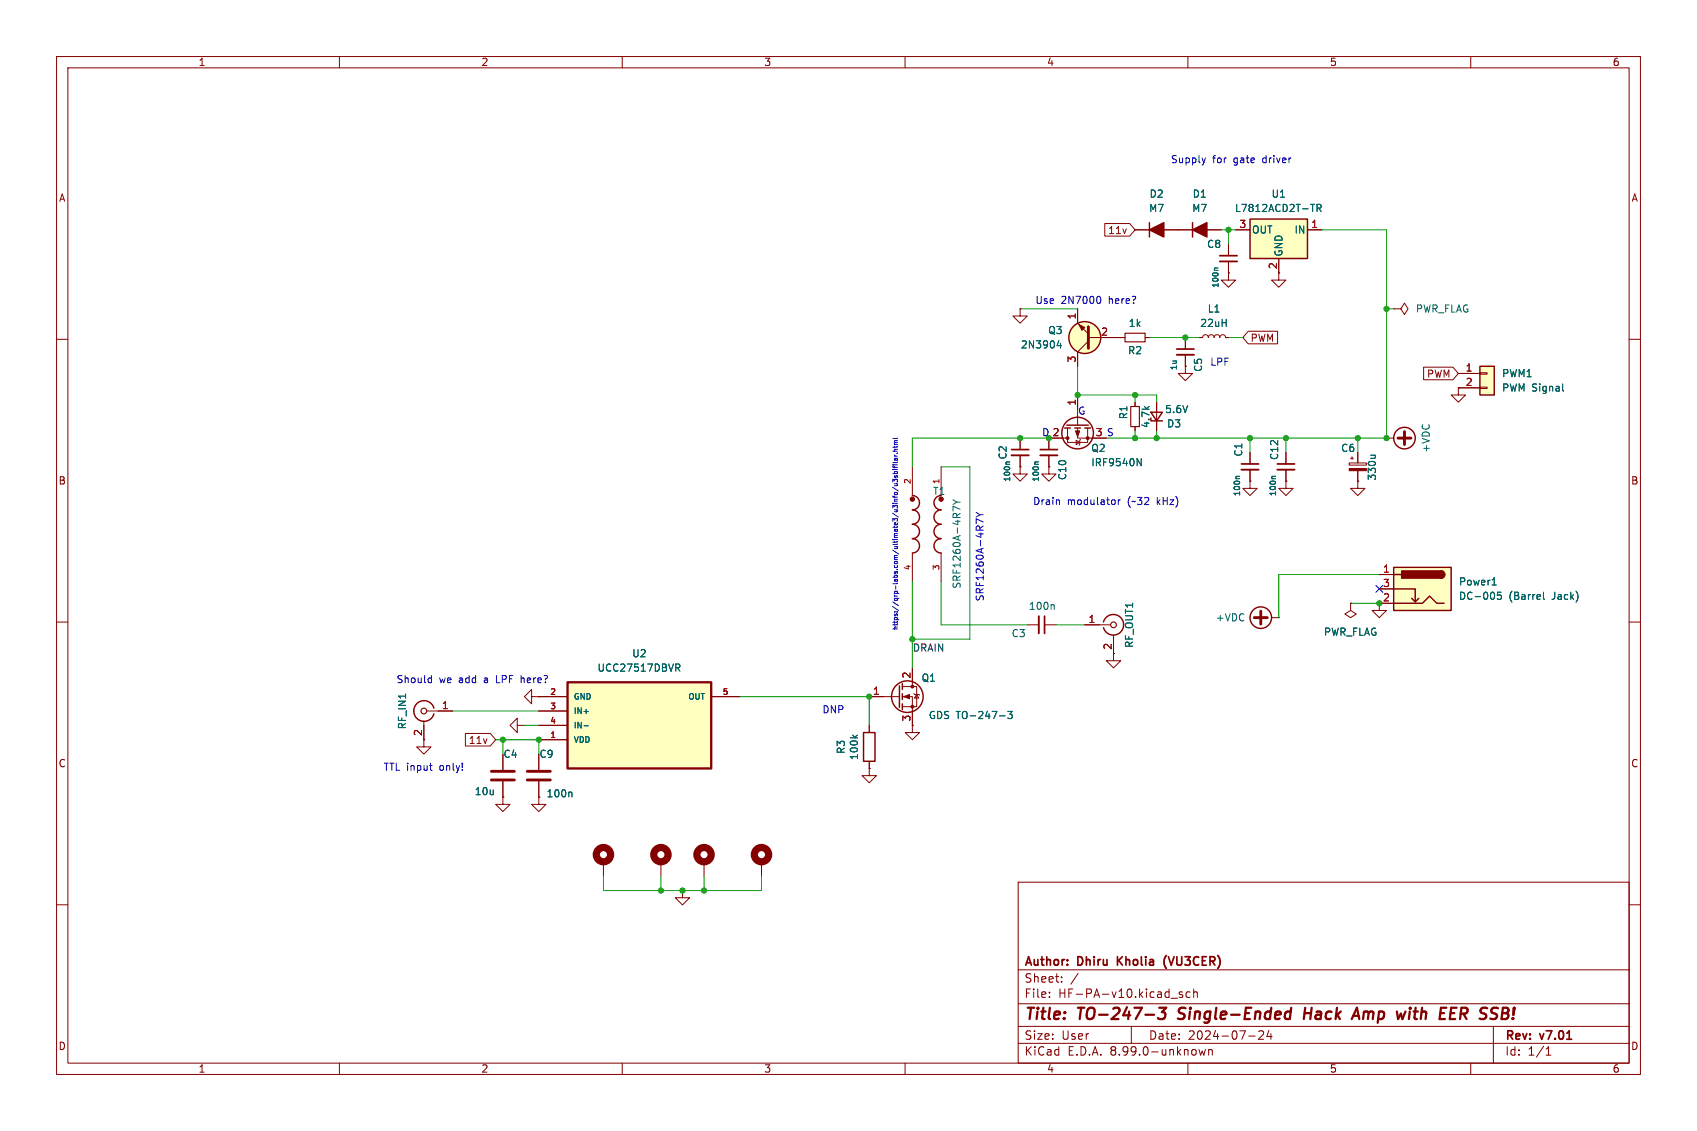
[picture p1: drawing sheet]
<svg xmlns="http://www.w3.org/2000/svg" width="300mm" height="200mm" viewBox="0 0 300 200" stroke-linecap="round" stroke-linejoin="round" font-family="sans-serif">
<g fill="none" stroke="#840000" stroke-width=".18">
<path d="M10 10h280v180h-280zM12 12h276v176h-276zM60 10v2M110 10v2M160 10v2M210 10v2M260 10v2M10 60h2M245.1 77.5h.1M245.1 77.5h1.3M288 60h2M10 110h2"/>
<path d="M288 110h2M88.9 141v1.2h1.3l-1.3 1.3-1.3-1.3h1.3M88.9 141h.1M95.2 141v1.2h1.3l-1.3 1.3-1.2-1.3h1.2M95.2 141h.1M120.6 157.5v1.3h1.3l-1.3 1.2-1.2-1.2h1.2M120.6 157.5h.1M180 156h108v32h-108zM10 160h2M180 177.5h108M180 171.5h108M185.5 176.2v.2"/>
<path d="M185.5 175.5v.1M187.7 173.5v.2M187.7 172.8v.1M190.6 172.1l-1.3 1.9M207 176.5h1.2M209 175.5l-.3-.1-.2 .2v.2l.5 .2v.3h-.5M210.4 175.5l-.4-.1-.3 .3v.4l.1 .2h.6M211 175.5l.2-.1 .4 .1 .1 .9M211 174.9v1.5M288 160h2M60 188v2M110 188v2"/>
<path d="M160 188v2M180 184.5h108M180 181.5h108M200 181.5v3M210 188v2M212 185.6l.2 1 .3-.7 .3 .7 .3-1M213.7 185.6v1M213.7 185.7l.2-.1 .3 .1 .1 .9M220.7 183.2h1.2M223.3 182.4v.5l-.8 .9h.9M224.3 182.2l-.3 1.1h.9M224.7 182.8v1"/>
<path d="M260 188v2M264 181.5v6.5M273.3 186.6h.9M273.3 185.5l.4-.4v1.5"/>
</g>
<g fill="none" stroke="#840000" stroke-width=".4">
<path d="M202.5 179.4h1.5M204.9 178.2h1.3l-.8 .8h.3l.3 .2v.1l-.2 .7-.3 .2h-.5l-.3-.2M208.5 178.4l-.1 .4 .1 .2M228.3 178.2l-.3 2M230.6 179.2h1.2M230.7 178.2l-.2 2M239.2 179.6h1M239.9 178.2l.4 2M249.2 178.9l-.1 1.3M249.3 178.2v.2M249.3 178.2l-.1 .1 .1 .1M249.3 178.2l.1 .1-.1 .1"/>
<path d="M256.4 179.2h.7M256.5 178.2h1M265.6 179.2h.6M266.4 178.2h-.7l-.3 2h.8M208.2 180.1l.3 .1M256.3 180.2h1"/>
</g>
<path d="M197.6 169.2v1.5M198.4 169.2l-.8 .8M206.2 169a1.72 1.72 0 0 0 0 2.2" fill="none" stroke="#840000" stroke-width=".3"/>
<path d="M247.1 77.5h2.3M248.3 76.3v2.3" fill="none" stroke="#840000" stroke-width=".51"/>
<circle cx="248.3" cy="77.5" r="1.9" fill="none" stroke="#840000" stroke-width=".25"/>
<path d="M246.4 100.3h10.1v7.7h-10.1z" fill="#ffffc2"/>
<path d="M246.4 100.3h10.1v7.7h-10.1zM246.4 106.7h5.1l1.2-1.3 1.3 1.3h1.3M246.4 104.1h3.8v2.3l.6-.6M246.4 101.6h1.2M249.6 105.8l.6 .6M254.8 101a.64 .64 0 0 1 .6 .6 .64 .64 0 0 1-.6 .6" fill="none" stroke="#840000" stroke-width=".25"/>
<g fill="#840000" stroke="#840000" stroke-width=".25">
<path d="M254.8 101a.64 .64 0 0 1 .6 .6 .64 .64 0 0 1-.6 .6z"/>
<path d="M247.8 101h7v1.2h-7z"/>
</g>
<path d="M246.4 54.6h1.2l.7-1 .6 1-.6 1-.7-1M246.4 54.6h.1M257.8 68.6v1.3h1.3l-1.3 1.2-1.3-1.2h1.3M257.8 68.6h.1M243.8 101.6h2.6M243.8 104.1h2.6M243.8 106.7h2.6" fill="none" stroke="#840000" stroke-width=".18"/>
<path d="M263.8 103.4h.7M264 102.4l.1-.2v1.2M265.4 104.7h-.6l-.1 .6 .2-.1 .4 .1 .1 .1v.5l-.2 .1-.5-.1M272.9 104.7v1.1l.1 .2" fill="none" stroke="#006464" stroke-width=".18"/>
<path d="M261.6 64.8h2.6v5.1h-2.6z" fill="#ffffc2"/>
<g fill="none" stroke="#840000" stroke-width=".25">
<path d="M203.5 73.9v.5h2M203.5 72.9h2l-1 1.5zM261.6 64.8h2.6v5.1h-2.6zM152.7 129.5h2v5.1h-2z"/>
<circle cx="191.8" cy="59.7" r="2.82"/>
<circle cx="222.9" cy="109.2" r="1.9"/>
</g>
<g fill="none" stroke="#840000" stroke-width=".18">
<path d="M180.3 54.6v1.3h1.3l-1.3 1.3-1.2-1.3h1.2M180.3 54.6h.1M190.5 54.6v2.6l1.9 1.9M192.4 59.7h6.5M202.4 59.7h.8M212.1 59.7h.5l.1-.4 .4-.1 .4 .1 .1 .4 .2-.4 .3-.1 .4 .1 .1 .4 .2-.4 .3-.1 .4 .1 .1 .4 .2-.4 .4-.1 .3 .1 .2 .4h.5M217.2 43.2v2M217.2 46.2v2.1M226.1 48.3v1.2h1.2l-1.2 1.3-1.3-1.3h1.3M192.4 60.3l-1.9 1.9v2.6M200.7 71.1v.8M200.7 75.4v.8"/>
<path d="M204.5 71.1v5.1M257.8 66h3.8M257.8 68.6h3.8M261.6 65.9h1.3v.3h-1.3zM261.6 68.5h1.3v.2h-1.3zM238.5 81.9h3.1v.3h-3.1zM238.8 81h.5M239 80.8v.5M240 85.1v1.3h1.3l-1.3 1.2-1.2-1.2h1.2M240 85.1h.1M240 80v1.9M240 83.2v1.9"/>
<path d="M224.8 109.2h1.3M226.1 109.2h.1M238.8 106.7v1.3l1 .6-1 .6-1.1-.6 1.1-.6M238.8 106.7h.1M243.8 106.7v1.3h1.3l-1.3 1.2-1.2-1.2h1.2M88.9 133.4v2.7M88.9 138.2v2.8M95.2 133.4v2.7M95.2 138.2v2.8M153.7 128.3v1.2M153.7 134.6v1.3M124.5 152.4v2.5"/>
<path d="M134.6 152.4v2.5"/>
</g>
<path d="M215.3 47.4h-.5l-.1 .3M187.2 60.2l-.3 .9h.8M187.5 60.7v.8M276.2 67.9v1.1l.2 .2M242.3 80.5h.8M243 80.5l.1 .2M150.7 130l.5 .5M151.6 130l-.5 .4M100.9 140.1l.2 .1v.7" fill="none" stroke="#006464" stroke-width=".18"/>
<path d="M192.4 57.8v3.8M221.7 109.2h2.3M222.9 108.1v2.3M86.9 136.4h4M86.9 137.9h4M93.2 136.4h4.1M93.2 137.9h4.1" fill="none" stroke="#840000" stroke-width=".51"/>
<circle cx="191.8" cy="59.7" r="2.82" fill="#ffffc2" stroke="#ffffc2" stroke-width=".18"/>
<g fill="#840000" stroke="#840000" stroke-width=".18">
<path d="M190.8 57.4l1 .5-.5 .5z"/>
<path d="M238.5 82.9h3.1v.3h-3.1z"/>
</g>
<g fill="none" stroke="#840000" stroke-width="1.3">
<circle cx="124.5" cy="151.1" r="1.27"/>
<circle cx="134.6" cy="151.1" r="1.27"/>
</g>
<path d="M198.9 58.9h3.5v1.6h-3.5zM199.9 71.9h1.5v3.5h-1.5z" fill="none" stroke="#840000" stroke-width=".2"/>
<path d="M215.6 45.2h3.1" fill="none" stroke="#840000" stroke-width=".3"/>
<path d="M215.6 46.2h3.1" fill="none" stroke="#840000" stroke-width=".33"/>
<path d="M221 38.7h10.1v7h-10.1z" fill="#ffffc2"/>
<g fill="none" stroke="#840000" stroke-width=".25">
<path d="M203.2 39.4v2.5M210.8 39.4v2.5M221 38.7h10.1v7h-10.1zM188.2 75.7h1M188.6 75.2h3.8M190 75.7h1M191.8 75.7h1"/>
<circle cx="190.5" cy="76.6" r="2.79"/>
</g>
<g fill="none" stroke="#840000" stroke-width=".18">
<path d="M200.7 40.6h15.2M209.5 59.7v2M217.2 48.3v1.2h1.2l-1.2 1.3-1.3-1.3h1.3M217.2 48.3h.1M218.4 40.6h2.6M226.1 45.7v2.6M231.1 40.6h2.6M185.4 77.5h3.3M188.7 75.7v2.5h3.6v-2.5M190.2 77.9l.7 .3-.7 .4zM190.5 75.7v1.8h5.1M190.5 69.9v5.3"/>
<path d="M191 77.7l-.1 .2v.7l-.1 .1M209.5 64.8v1.2h1.3l-1.3 1.3-1.2-1.3h1.2M209.5 64.8h.1M209.5 62.7v2.1M74.9 130.8v1.3h1.3l-1.3 1.3-1.2-1.3h1.2"/>
</g>
<path d="M232.8 36.8l.6-.1 .2-.1-.1-.3-.7-.2v1.3M233.1 36.8l.5 .6M201 81.1l.7 1.3v-1.3" fill="none" stroke="#006464" stroke-width=".18"/>
<g fill="#840000" stroke="#840000" stroke-width=".25">
<path d="M203.2 40.6l2.5-1.2v2.5z"/>
<path d="M210.8 40.6l2.6-1.2v2.5z"/>
</g>
<path d="M208 61.7h3.1" fill="none" stroke="#840000" stroke-width=".3"/>
<path d="M208 62.7h3.1" fill="none" stroke="#840000" stroke-width=".33"/>
<g fill="#840000" stroke="#840000" stroke-width=".18">
<path d="M190.1 76.2h.8l-.4 1z"/>
<circle cx="188.7" cy="77.5" r=".25"/>
<circle cx="192.3" cy="77.5" r=".25"/>
</g>
<path d="M100.3 120.7h25.4v15.2h-25.4z" fill="#ffffc2"/>
<path d="M100.3 120.7h25.4v15.2h-25.4z" fill="none" stroke="#840000" stroke-width=".41"/>
<g fill="none" stroke="#840000" stroke-width=".18">
<path d="M195.3 39.5h4.4l1 1.1-1 1.2h-4.4zM180.3 54.6h.1M190.5 54.6v2.6M192.4 59.7h6.5M200.7 40.6h2.5M202.4 59.7h.8M205.7 40.6h5.1M209.5 59.7v2M212.1 59.7h.5M213.4 40.6h2.5M216.7 59.7h.5M217.2 48.3h.1"/>
<path d="M217.2 43.2v2M217.2 46.2v2.1M218.4 40.6h2.6M220.7 58.6h5.2v2.2h-5.2l-1-1.1zM226.1 45.7v2.6M231.1 40.6h2.6M180.3 77.5v2M188 77.5h-2.6v2M190.5 62.2v2.6M190.5 69.9v2.5M193 77.5h2.6M200.7 71.1v.8"/>
<path d="M200.7 75.4v.8M204.5 71.1v1.8M204.5 74.4v1.8M209.5 64.8h.1M209.5 62.7v2.1M251.7 64.9h5.2l.9 1.1-.9 1.2h-5.2zM257.8 68.6h.1M257.8 66h3.8M257.8 68.6h3.8M161.3 82.6v5M161.3 97.8v5.1M166.4 82.6v5"/>
<path d="M166.4 97.8v5.1M180.3 82.6v1.2h1.3l-1.3 1.3-1.2-1.3h1.2M180.3 82.6h.1M180.3 80.5v2.1M185.4 82.6v1.2h1.3l-1.3 1.3-1.3-1.3h1.3M185.4 82.6h.1M185.4 80.5v2.1M221 85.1v1.3h1.2l-1.2 1.2-1.3-1.2h1.3M221 85.1h.1M221 80v2M221 83.1v2M227.3 85.1v1.3h1.3l-1.3 1.2-1.2-1.2h1.2"/>
<path d="M227.3 85.1h.1M227.3 80v2M227.3 83.1v2M240 85.1h.1M240 80v1.9M240 83.2v1.9M161.3 118.1v3.3M181.6 110.5h2M184.7 110.5h2M191.8 110.5h4.5M196.8 112.3v4.5h-1.2l1.2 1.3 1.3-1.3h-1.3M238.8 106.7h.1"/>
<path d="M243.8 101.6h2.6M243.8 104.1h2.6M243.8 106.7h2.6M74.9 127.5v3.3M75.4 125.7h4.6M82.3 129.7h4.4l.9 1.1-.9 1.1h-4.4zM88.9 133.4v2.7M88.9 138.2v2.8M91.4 128.3v-1.3l-1.2 1.3 1.2 1.2v-1.2h1.3M92.7 128.3h.1M94 123.2v-1.3l-1.3 1.3 1.3 1.3v-1.3h1.2M95.2 123.2h.1"/>
<path d="M95.2 123.2h5.1M95.2 125.7h5.1M95.2 128.3h5.1M95.2 130.8h5.1M95.2 133.4v2.7M95.2 138.2v2.8M125.7 123.2h5.1M153.7 135.9v1.3h1.2l-1.2 1.2-1.3-1.2h1.3M153.7 135.9h.1M153.7 123.2h5.3M153.7 128.3v1.2M153.7 134.6v1.3"/>
<path d="M159.5 121.4h2.6v3.6h-2.6M159.5 123.2h1.8v5.1M161.3 128.3v1.2h1.3l-1.3 1.3-1.3-1.3h1.3M161.3 128.3h.1M161.5 122.7l.2 .1h.7l.2 .1M162.1 122.8l.3 .6h-.7zM88.9 141h.1M95.2 141h.1M106.7 152.4v2.5M116.8 152.4v2.5"/>
</g>
<g fill="none" stroke="#006464" stroke-width=".18">
<path d="M232.8 36.8l.6-.1 .2-.1-.1-.3-.7-.2v1.3M233.1 36.8l.5 .6M215.3 47.4h-.5l-.1 .3M187.2 60.2l-.3 .9h.8M187.5 60.7v.8M276.2 67.9v1.1l.2 .2M168.5 88.4l.6 .4M169.1 88.8h.6M169.1 88.8l-.6 .4M169.7 90.1l-1.2-.6v.9M177.8 81.8v.2M183.6 81.7h-.5l-.2 .3"/>
<path d="M201 81.1l.7 1.3v-1.3M219.1 84.2h-.5l-.1 .3M225.5 84.2h-.5l-.2 .3M242.3 80.5h.8M243 80.5l.1 .2M119.5 117.4h.5l.2 .3-.1 .3-.6 .1M119.8 118.1l.4 .6M186.2 106.9l.2 .2v.7M263.8 103.4h.7M264 102.4l.1-.2v1.2M265.4 104.7h-.6l-.1 .6 .2-.1 .4 .1 .1 .1v.5l-.2 .1-.5-.1M272.9 104.7v1.1l.1 .2"/>
<path d="M103.2 128.3h.8M150.7 130l.5 .5M151.6 130l-.5 .4M176.7 126.6h1M178.2 125.8h.8l-.5 .5 .4 .1v.6l-.2 .1-.5-.1M100.9 140.1l.2 .1v.7"/>
</g>
<path d="M178.8 79.5h3.1M183.9 79.5h3M219.5 82h3M225.8 82h3.1M184.7 109v3" fill="none" stroke="#840000" stroke-width=".3"/>
<path d="M178.8 80.5h3.1M183.9 80.5h3M219.5 83.1h3M225.8 83.1h3.1M183.6 109v3" fill="none" stroke="#840000" stroke-width=".33"/>
<g fill="none" stroke="#840000" stroke-width="1.3">
<circle cx="106.7" cy="151.1" r="1.27"/>
<circle cx="116.8" cy="151.1" r="1.27"/>
</g>
<g fill="#840000" stroke="#840000" stroke-width=".18">
<path d="M159.8 123.2l1-.4v.8z"/>
<circle cx="166.4" cy="88.3" r=".38"/>
<circle cx="161.3" cy="88.3" r=".38"/>
<circle cx="161.3" cy="121.4" r=".25"/>
<circle cx="161.3" cy="125" r=".25"/>
</g>
<g fill="none" stroke="#840000" stroke-width=".25">
<path d="M161.3 87.6a1.27 1.27 0 0 1 1.3 1.3 1.27 1.27 0 0 1-1.3 1.3 1.27 1.27 0 0 1 1.3 1.2 1.27 1.27 0 0 1-1.3 1.3 1.27 1.27 0 0 1 1.3 1.3 1.27 1.27 0 0 1-1.3 1.3 1.27 1.27 0 0 1 1.3 1.2 1.27 1.27 0 0 1-1.3 1.3M166.4 87.6a1.27 1.27 0 0 0-1.3 1.3 1.27 1.27 0 0 0 1.3 1.3 1.27 1.27 0 0 0-1.3 1.2 1.27 1.27 0 0 0 1.3 1.3 1.27 1.27 0 0 0-1.3 1.3 1.27 1.27 0 0 0 1.3 1.3 1.27 1.27 0 0 0-1.3 1.2 1.27 1.27 0 0 0 1.3 1.3M195.1 110a1.82 1.82 0 0 1 2-1.3 1.82 1.82 0 0 1 1.5 1.8M198.6 110.5a1.81 1.81 0 0 1-1.5 1.8 1.81 1.81 0 0 1-2-1.3M76.7 125.2a1.81 1.81 0 0 0-2.8-.9 1.81 1.81 0 0 0 0 2.9 1.81 1.81 0 0 0 2.8-1M159 121.3v3.8M159.5 120.9v1M159.5 122.7v1M159.5 124.5v1"/>
<circle cx="160.4" cy="123.2" r="2.79"/>
</g>
<g fill="none" stroke="#840000" stroke-width=".2">
<circle cx="196.9" cy="110.5" r=".51"/>
<circle cx="74.9" cy="125.7" r=".51"/>
</g>
<g fill="none" stroke="#009600" stroke-width=".18">
<path d="M180.3 54.6h10.2M203.2 59.7h8.9M215.9 40.6h2.5M217.2 59.7h2.5M217.2 40.6v2.6M233.7 40.6h11.4v36.9h-49.5M245.1 54.6h1.3M185.4 77.5h-24.1v5.1M190.5 64.8v5.1h14v1.2M200.7 69.9v1.2M200.7 76.2v1.3M204.5 76.2v1.3"/>
<path d="M221 77.5v2.5M227.3 77.5v2.5M240 77.5v2.5M166.4 82.6h5v30.4h-10.1M161.3 102.9v15.2M166.4 102.9v7.6h15.2M186.7 110.5h5.1M238.8 106.7h5M243.8 101.6h-17.7v7.6M80 125.7h15.2M87.6 130.8h7.6v2.6M88.9 130.8v2.6"/>
<path d="M92.7 128.3h2.5M130.8 123.2h22.9v5.1M106.7 154.9v2.6h27.9v-2.6M116.8 154.9v2.6M124.5 154.9v2.6"/>
</g>
<path d="M243.2 103.5l1.2 1.2M244.4 103.5l-1.2 1.2" fill="none" stroke="#000084" stroke-width=".18"/>
<g fill="none" stroke="#0000c2" stroke-width=".18">
<path d="M213.1 27.9l-.3 .9M194.3 52.4a.79 .79 0 0 1 0 1.3M157.8 79.8h.8M158.1 78.9v.3M158.1 78.6h.5M158.2 78.3l-.1 .1 .1 .2M158.2 78.3h.4M158.6 78.9l-.1 .2h-.7M158.6 77.9l-.5 .1 .1 .3M158.6 79.4l-.5 .1 .1 .3M158.6 77.4l-.1 .1h-.7M157.8 85.2v-.5l.3 .3 .1-.2h.4v.4"/>
<path d="M157.8 82.5l.2 .1h.6M157.8 83.8h.8M157.8 83h.1M157.8 82.2h.1M158.1 85.5h.5M158.1 80.4l.2 .3M158.1 82.5v.3M158.1 83h.5M158.1 82.2h.5M158.1 80.7h.5M158.1 83.8v-.3l.2-.1h.3v.4M158.1 84.1l.1 .3 .2-.3h.2v.3"/>
<path d="M158.3 81l.2 .4 .1-.1v-.3M158.6 85.5v.3l-.5 .1M158.6 80.2h.1M158.6 81l-.5 .1v.3M158.6 81.7l-.1 .1h-.7M172.6 90.6l.6 .4M173.2 91h.6M173.2 91l-.6 .5M173.8 92.3l-1.2-.5v.8M187.2 88.4l.1 .8M197.1 88.5v.6M197.7 88.4v.8"/>
<path d="M198.1 88.4l-.4 .2M75.9 119.9h.4M76.3 119.5v1.2M92.1 119.5v1.2M92.3 119.9l-.2 .1M75.9 135.4h.5M76.2 136.2h.2M76.3 120.7h-.4"/>
</g>
<g fill="#009600" stroke="#009600" stroke-width=".18">
<circle cx="185.4" cy="77.5" r=".46"/>
<circle cx="204.5" cy="77.5" r=".46"/>
<circle cx="161.3" cy="113" r=".46"/>
<circle cx="180.3" cy="77.5" r=".46"/>
<circle cx="153.7" cy="123.2" r=".46"/>
<circle cx="221" cy="77.5" r=".46"/>
<circle cx="227.3" cy="77.5" r=".46"/>
<circle cx="243.8" cy="106.7" r=".46"/>
<circle cx="240" cy="77.5" r=".46"/>
<circle cx="245.1" cy="54.6" r=".46"/>
<circle cx="245.1" cy="77.5" r=".46"/>
<circle cx="200.7" cy="77.5" r=".46"/>
<circle cx="217.2" cy="40.6" r=".46"/>
<circle cx="200.7" cy="69.9" r=".46"/>
<circle cx="190.5" cy="69.9" r=".46"/>
<circle cx="209.5" cy="59.7" r=".46"/>
<circle cx="88.9" cy="130.8" r=".46"/>
<circle cx="120.6" cy="157.5" r=".46"/>
<circle cx="124.5" cy="157.5" r=".46"/>
<circle cx="116.8" cy="157.5" r=".46"/>
<circle cx="95.2" cy="130.8" r=".46"/>
</g>
<g font-size="2.8" fill="#840000">
<text x="181" y="180.9">Title:</text>
<text x="190.7" y="180.9">TO-247-3</text>
<text x="209.2" y="180.9">Single-Ended</text>
<text x="232.2" y="180.9">Hack</text>
<text x="241.7" y="180.9">Amp</text>
<text x="250.2" y="180.9">with</text>
<text x="258.6" y="180.9">EER</text>
<text x="266.5" y="180.9">SSB!</text>
</g>
<g font-size="2.1" fill="#840000">
<text x="181" y="174">Sheet:</text>
<text x="181" y="171.2">Author:</text>
<text x="190.6" y="171.2">Dhiru</text>
<text x="198.2" y="171.2">Kholia</text>
<text x="207" y="171.2">(VU3CER)</text>
<text x="181" y="176.7">File:</text>
<text x="187.1" y="176.7">HF-PA-v10.kicad_sch</text>
<text x="181" y="184.1">Size:</text>
<text x="187.7" y="184.1">User</text>
<text x="203" y="184.1">Date:</text>
<text x="210" y="184.1">2024-07-24</text>
<text x="266" y="184.3">Rev:</text>
<text x="272.4" y="184.3">v7.01</text>
<text x="181" y="186.9">KiCad</text>
<text x="188.7" y="186.9">E.D.A.</text>
<text x="196.3" y="186.9">8.99.0-unknown</text>
<text x="266" y="186.9">Id:</text>
<text x="270.1" y="186.9">1/1</text>
</g>
<g font-size="1.8" fill="#840000">
<text x="35" y="11.9">1</text>
<text x="85" y="11.9">2</text>
<text x="135" y="11.9">3</text>
<text x="185" y="11.9">4</text>
<text x="235" y="11.9">5</text>
<text x="285" y="11.9">6</text>
<text x="10.3" y="35.9">A</text>
<text x="288.3" y="35.9">A</text>
<text x="195.8" y="41.6">11v</text>
<text x="225.8" y="47.7" transform="rotate(-90 225.8 47.7)">2</text>
<text x="221" y="60.6">PWM</text>
<text x="252.2" y="67">PWM</text>
<text x="10.3" y="85.9">B</text>
<text x="288.2" y="85.9">B</text>
<text x="196.6" y="115" transform="rotate(-90 196.6 115)">2</text>
<text x="74.7" y="130.2" transform="rotate(-90 74.7 130.2)">2</text>
<text x="82.8" y="131.8">11v</text>
<text x="10.3" y="135.9">C</text>
<text x="288.2" y="135.9">C</text>
<text x="10.3" y="185.9">D</text>
<text x="288.2" y="185.9">D</text>
<text x="35" y="189.9">1</text>
<text x="85" y="189.9">2</text>
<text x="135" y="189.9">3</text>
<text x="185" y="189.9">4</text>
<text x="235" y="189.9">5</text>
<text x="285" y="189.9">6</text>
</g>
<g font-size="1.8" fill="#0000c2">
<text x="206.9" y="29.1">Supply</text>
<text x="214.4" y="29.1">for</text>
<text x="218.2" y="29.1">gate</text>
<text x="223.5" y="29.1">driver</text>
<text x="182.9" y="54">Use</text>
<text x="187.6" y="54">2N7000</text>
<text x="196.1" y="54">here?</text>
<text x="213.9" y="64.9">LPF</text>
<text x="184.1" y="77.2">D 2</text>
<text x="190.5" y="73.4">G</text>
<text x="193.6" y="77.2">3 S</text>
<text x="182.5" y="89.5">Drain</text>
<text x="188.7" y="89.5">modulator</text>
<text x="199.5" y="89.5">(~32</text>
<text x="204.8" y="89.5">kHz)</text>
<text x="174" y="106.4" transform="rotate(-90 174 106.4)">SRF1260A-4R7Y</text>
<text x="70" y="121">Should</text>
<text x="77.7" y="121">we</text>
<text x="81.2" y="121">add</text>
<text x="85.9" y="121">a</text>
<text x="88.2" y="121">LPF</text>
<text x="92.7" y="121">here?</text>
<text x="145.3" y="126.3">DNP</text>
<text x="67.7" y="136.5">TTL input</text>
<text x="77.8" y="136.5">only!</text>
</g>
<g font-size="1.8" fill="#006464">
<text x="203.1" y="35.2">D2</text>
<text x="210.7" y="35.2">D1</text>
<text x="224.7" y="35.2">U1</text>
<text x="203" y="37.7">M7</text>
<text x="210.7" y="37.7">M7</text>
<text x="218.2" y="37.7">L7812ACD2T-TR</text>
<text x="221.2" y="41.5">OUT</text>
<text x="228.7" y="41.5">IN</text>
<text x="213.3" y="44">C8</text>
<text x="226.9" y="45.5" transform="rotate(-90 226.9 45.5)">GND</text>
<text x="185.2" y="59.3">Q3</text>
<text x="199.4" y="58">1k</text>
<text x="212.1" y="58">22uH</text>
<text x="213.4" y="55.5">L1</text>
<text x="250.2" y="55.5">PWR_FLAG</text>
<text x="180.4" y="61.8">2N3904</text>
<text x="199.3" y="62.8">R2</text>
<text x="212.7" y="65.9" transform="rotate(-90 212.7 65.9)">C5</text>
<text x="265.4" y="66.9">PWM1</text>
<text x="265.4" y="69.4">PWM Signal</text>
<text x="199.5" y="74.2" transform="rotate(-90 199.5 74.2)">R1</text>
<text x="203.4" y="75.8" transform="rotate(-90 203.4 75.8)">4.7k</text>
<text x="205.9" y="73.3">5.6V</text>
<text x="206.2" y="75.8">D3</text>
<text x="178.2" y="81.4" transform="rotate(-90 178.2 81.4)">C2</text>
<text x="192.8" y="80.1">Q2</text>
<text x="192.8" y="82.7">IRF9540N</text>
<text x="219.8" y="80.8" transform="rotate(-90 219.8 80.8)">C1</text>
<text x="226.2" y="81.4" transform="rotate(-90 226.2 81.4)">C12</text>
<text x="237" y="80.1">C6</text>
<text x="253" y="80.2" transform="rotate(-90 253 80.2)">+VDC</text>
<text x="164.9" y="87.7">T1</text>
<text x="188.7" y="85" transform="rotate(-90 188.7 85)">C10</text>
<text x="243.4" y="85.1" transform="rotate(-90 243.4 85.1)">330u</text>
<text x="170" y="104.2" transform="rotate(-90 170 104.2)">SRF1260A-4R7Y</text>
<text x="257.8" y="103.7">Power1</text>
<text x="257.8" y="106.3">DC-005</text>
<text x="266.7" y="106.3">(Barrel</text>
<text x="274.5" y="106.3">Jack)</text>
<text x="178.7" y="112.9">C3</text>
<text x="181.8" y="108.1">100n</text>
<text x="214.8" y="110.1">+VDC</text>
<text x="233.9" y="112.6">PWR_FLAG</text>
<text x="105.5" y="119">UCC27517DBVR</text>
<text x="111.7" y="116.4">U2</text>
<text x="200.5" y="114.7" transform="rotate(-90 200.5 114.7)">RF_OUT1</text>
<text x="162.8" y="120.8">Q1</text>
<text x="72" y="129.1" transform="rotate(-90 72 129.1)">RF_IN1</text>
<text x="164.1" y="127.4">GDS TO-247-3</text>
<text x="88.9" y="134.2">C4</text>
<text x="95.3" y="134.2">C9</text>
<text x="149.6" y="133.4" transform="rotate(-90 149.6 133.4)">R3</text>
<text x="151.9" y="134.5" transform="rotate(-90 151.9 134.5)">100k</text>
<text x="83.8" y="140.8">10u</text>
<text x="96.5" y="141.2">100n</text>
</g>
<g font-size="1.8" fill="#a90000">
<text x="219" y="40.4">3</text>
<text x="231.7" y="40.4">1</text>
<text x="190.2" y="56.6" transform="rotate(-90 190.2 56.6)">1</text>
<text x="194.6" y="59.4">2</text>
<text x="190.2" y="64.2" transform="rotate(-90 190.2 64.2)">3</text>
<text x="259" y="65.8">1</text>
<text x="190.2" y="71.8" transform="rotate(-90 190.2 71.8)">1</text>
<text x="259" y="68.3">2</text>
<text x="186" y="77.2">2</text>
<text x="193.6" y="77.2">3</text>
<text x="244.4" y="101.3">1</text>
<text x="244.4" y="103.9">3</text>
<text x="244.4" y="106.4">2</text>
<text x="192.3" y="110.2">1</text>
<text x="78" y="125.5">1</text>
<text x="154.2" y="122.9">1</text>
<text x="161" y="120.1" transform="rotate(-90 161 120.1)">2</text>
<text x="161" y="127.7" transform="rotate(-90 161 127.7)">3</text>
</g>
<text font-size="1.8" fill="#0f0f0f" x="161.3" y="115.3">DRAIN</text>
<g font-size="1.4" fill="#006464">
<text x="215.6" y="51" transform="rotate(-90 215.6 51)">100n</text>
<text x="208.2" y="65.6" transform="rotate(-90 208.2 65.6)">1u</text>
<text x="178.8" y="85.3" transform="rotate(-90 178.8 85.3)">100n</text>
<text x="183.9" y="85.3" transform="rotate(-90 183.9 85.3)">100n</text>
<text x="219.4" y="87.8" transform="rotate(-90 219.4 87.8)">100n</text>
<text x="225.8" y="87.8" transform="rotate(-90 225.8 87.8)">100n</text>
<text x="101.3" y="123.9">GND</text>
<text x="121.6" y="123.9">OUT</text>
<text x="101.3" y="126.5">IN+</text>
<text x="101.3" y="129">IN-</text>
<text x="101.3" y="131.5">VDD</text>
</g>
<g font-size="1.4" fill="#a90000">
<text x="161" y="85.7" transform="rotate(-90 161 85.7)">2</text>
<text x="166.1" y="85.7" transform="rotate(-90 166.1 85.7)">1</text>
<text x="161" y="100.9" transform="rotate(-90 161 100.9)">4</text>
<text x="166.1" y="100.9" transform="rotate(-90 166.1 100.9)">3</text>
<text x="97.2" y="122.9">2</text>
<text x="97.2" y="125.5">3</text>
<text x="127.7" y="122.9">5</text>
<text x="97.2" y="128">4</text>
<text x="97.2" y="130.6">1</text>
</g>
<text font-size="1.1" fill="#0000c2" x="158.7" y="111.5" transform="rotate(-90 158.7 111.5)">https://qrp-labs.com/ultimate3/u3info/u3sbifilar.html</text>
</svg>
